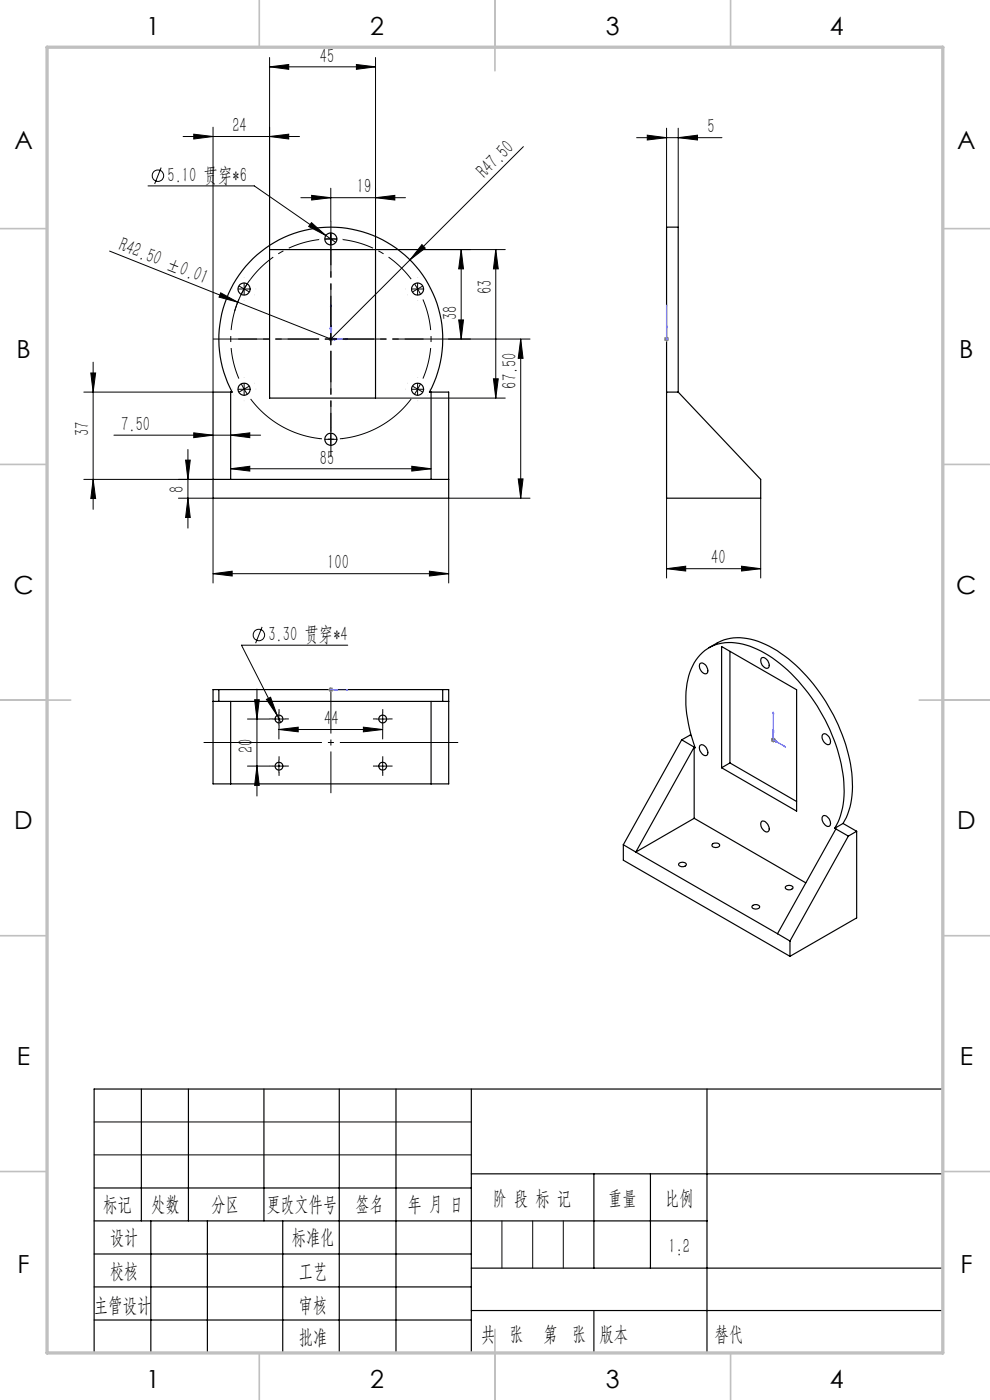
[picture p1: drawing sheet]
<svg xmlns="http://www.w3.org/2000/svg" width="210mm" height="297mm" viewBox="0 0 210 297" stroke-linecap="round" stroke-linejoin="round" font-family="sans-serif">
<g fill="none" stroke="#000" stroke-width=".25">
<path d="M53.7 54.9a23.8 23.8 0 0 1 30.8-1.9 23.8 23.8 0 0 1 6.6 30.2h4.1v22.5h-50v-22.5h4a23.8 23.8 0 0 1 4.5-28.3zM57.2 52.9h22.5v31.6h-22.5zM48.9 83.2v18.5M91.4 83.2v18.5M141.4 83.2v-35h2.5v35M141.4 83.2v22.5h20v-4l-17.5-18.5M141.4 83.2h2.5M45.2 101.7h50M150.4 137.4l1.8-1a10.9 10.9 0 0 1 10.2 .3 32.6 32.6 0 0 1 13.8 14 31.7 31.7 0 0 1 4.4 18.9l-.8 3.1-1 2M153.1 137.2l15.9 9.1v25.8l-15.9-9.2zM154.8 138.2v23.7M161.5 139.6a1.33 1.33 0 0 1 1.7 1.3 .64 .64 0 0 1-.4 .9 .64 .64 0 0 1-.8-.3 1.54 1.54 0 0 1-.5-1.9z"/>
<path d="M45.2 148.8h1.2M46.4 148.8h47.5M46.4 146.3h47.5M46.4 146.3h-1.2v20h50v-20h-1.3M46.4 146.3v2.5M48.9 148.8v17.5M91.4 148.8v17.5M93.9 146.3v2.5M93.9 148.8h1.3M144.6 156.9l-12.4 22.3M144.6 156.9l2.6 1.6M146.6 156.1l-.2-.1-1.8 .9"/>
<path d="M147.2 158.5l.3 .1a25 25 0 0 1-1.2-16 8.8 8.8 0 0 1 11.2-6 25.3 25.3 0 0 1 13.2 9.5 36.5 36.5 0 0 1 8.4 21.8 15.5 15.5 0 0 1-2 7.8M147.2 158.5v15.1M147.2 158.5l-12.3 22.3M148.5 140.8a1.43 1.43 0 0 1 1.6 1.7 .63 .63 0 0 1-.5 .5 .63 .63 0 0 1-.6-.4 1.54 1.54 0 0 1-.5-1.8zM148.5 158.1a1.2 1.2 0 0 1 1.6 1.1 .65 .65 0 0 1 0 .8 .65 .65 0 0 1-.8 .2 1.67 1.67 0 0 1-.8-2.1zM174.6 155.8a1.29 1.29 0 0 1 1.5 1.3 .62 .62 0 0 1-.3 .9 .62 .62 0 0 1-.8-.3 1.54 1.54 0 0 1-.4-1.9zM132.2 179.2v3.3l35.4 20.4M132.2 179.2l2.7 1.6M147.2 173.6l23.7 13.7M147.2 173.6l-12.3 7.2M151.1 179.1a.92 .92 0 0 1 1.5 .4 1 1 0 0 1-1.6-.2zM154.8 161.9l-1.7 1"/>
<path d="M154.8 161.9l14.2 8.1M161.5 174.3a1.2 1.2 0 0 1 1.6 1.1 .67 .67 0 0 1-.1 1 .67 .67 0 0 1-1-.2 1.54 1.54 0 0 1-.5-1.9zM174.6 173.1a1.24 1.24 0 0 1 1.5 1.3 .63 .63 0 0 1-.2 .9 .63 .63 0 0 1-.9-.3 1.54 1.54 0 0 1-.4-1.9zM177.1 175.7l2.9 1.7M177.3 175.9l-12.4 22.2M178.8 174.7l-1.7 1M178.8 174.7l2.9 1.7M180 177.4l-12.4 22.2M181.7 176.4l-1.7 1M181.7 176.4v18.3l-14.1 8.2M134.9 180.8l30 17.3M144 183.2a1.03 1.03 0 0 1 1.6 .2 .98 .98 0 0 1-1.7 0z"/>
<path d="M159.6 192.2a.89 .89 0 0 1 1.5 .3 1 1 0 0 1-1.6-.1zM164.9 198.1l2.7 1.5M166.8 188a.88 .88 0 0 1 1.4 .4 .91 .91 0 0 1-.9 .4 .91 .91 0 0 1-.7-.6zM167.6 199.6v3.3M30 231v28M40 231v28M56 231v28M72 231v56M84 231v56M100 231v56M150 231v56M200 231h-180v56"/>
<path d="M20 252h80M20 259h130M32 259v28M44 259v28M60 259v28M100 249h100M126 249v20M138 249v20M20 266h80M20 273h80M100 269h100M100 278h100"/>
<path d="M20 280h80"/>
<circle cx="70.2" cy="50.7" r="1.27"/>
<circle cx="51.8" cy="61.3" r="1.29"/>
<circle cx="88.6" cy="61.3" r="1.28"/>
<circle cx="51.8" cy="82.6" r="1.29"/>
<circle cx="70.2" cy="93.2" r="1.28"/>
<circle cx="88.6" cy="82.6" r="1.28"/>
<circle cx="59.2" cy="152.5" r=".82"/>
<circle cx="81.2" cy="152.5" r=".82"/>
<circle cx="59.2" cy="162.5" r=".83"/>
<circle cx="81.2" cy="162.5" r=".83"/>
</g>
<g fill="none" stroke="#000" stroke-width=".21">
<path d="M57.2 14.2l4-.5v1zM57.2 12.2v40.7M57.2 14.2h22.5M75.6 13.7l4.1 .5-4.1 .5zM79.7 12.2v40.7h27.5M31.4 39.4h22.5l15.2 10.5M34.2 35.6l-1.4 3.4M38.8 29h24.7M41.1 28.5l4.1 .5-4.1 .5zM45.2 27v56.2h-27.4M57.2 29l4-.5v1zM70.2 39.9v7.1"/>
<path d="M111 31.1l-40.8 40.8-19.8-7.8M135 29.2h18.1M137.3 28.7l4.1 .5-4.1 .5zM141.4 27.2v21M143.9 29.2l4.1-.5v1zM143.9 27.2v21M23.2 53.3l27.2 10.8M53.2 59.2a20.9 20.9 0 0 0-3.4 6.8M63.8 41.9h22.2M66.1 47.2l3 2.7-3.6-1.9zM66.1 41.4l4.1 .5-4.1 .5zM68.9 50.7h2.5"/>
<path d="M69.1 49.9l2.1 1.5M70.2 49.5v2.5M79.7 41.9l4-.5v1zM89.5 51.9l.7 .7-3.2 2.5zM97.8 52.9l.5 4.1h-1zM97.8 52.9v19M105.2 52.9l.5 4.1h-1zM105.2 52.9v31.6M19.3 79.1h1l-.5 4.1zM19.8 76.8v31.3M46.8 62.1l3.6 2-3.9-1.1zM50.5 61.3h2.5"/>
<path d="M51.8 60.1v2.5M68.9 71.9h2.5M70.2 70.7v2.5M87.3 61.3h2.5M88.6 60.1v2.5M95.2 71.9h17.2M97.3 67.9h1l-.5 4zM110.5 71.9l.4 4.1h-1zM110.5 71.9v33.8M24.2 92.3h31.1M39.4 97.6h1l-.5 4.1zM39.9 95.4v16.6"/>
<path d="M41.1 91.8l4.1 .5-4.1 .5zM48.9 92.3l4.1-.5v1zM48.9 99.4l4.1-.5v1zM48.9 99.4h42.5M50.5 82.6h2.5M51.8 81.3v2.5M68.9 93.2h2.5M70.2 91.9v2.5M79.7 84.5h27.5M87.3 82.6h2.5M87.3 98.9l4.1 .5-4.1 .5zM88.6 81.3v2.5"/>
<path d="M104.7 80.4h1l-.5 4.1zM17.8 101.7h27.4M19.8 101.7l.5 4.1h-1zM37.9 105.7h7.3v18M39.9 105.7l.5 4.1h-1zM109.9 101.6h1l-.4 4.1zM112.4 105.7h-17.2v18M141.4 105.7v16.9M161.4 105.7v16.9M45.2 121.7l4-.5v1zM45.2 121.7h50M55.6 133l-1.4 3.5"/>
<path d="M73.8 136.9h-22.6l7.6 14.9M91.1 121.2l4.1 .5-4.1 .5zM141.4 120.6l4.1-.5v1zM141.4 120.6h20M157.3 120.1l4.1 .5-4.1 .5zM52.5 152.5h4.6M54 148.4h1l-.5 4.1zM54.5 146.2v22.7M56.5 148.4l.9-.5 1.4 3.9zM57.9 152.5h2.5M58.8 151.8l.7 1.5M59.2 154.8l4.1-.5v1z"/>
<path d="M59.2 151.3v2.5M59.2 154.6v2.2M59.2 154.8h22M77.1 154.3l4.1 .5-4.1 .5zM79.9 152.5h2.5M81.2 151.3v2.5M81.2 154.6v2.2M52.5 162.5h4.6M54.5 162.5l.5 4.1h-1zM57.9 162.5h2.5M59.2 161.3v2.5M79.9 162.5h2.5"/>
<path d="M81.2 161.3v2.5M20 238h80M20 245h80"/>
<circle cx="33.5" cy="37.3" r="1.21"/>
<circle cx="54.9" cy="134.7" r="1.21"/>
</g>
<g fill="none" stroke="#00f" stroke-width=".21">
<path d="M70.2 64.7l.1 .3h-.2zM70.2 69l.1 .7h-.3zM70.2 64.7v7.2h3.6M70.9 71.8l.7 .1-.7 .2zM73.4 71.9h.4l-.4 .1zM141.4 71.9v.1zM141.4 64.7v.3v-.3M141.4 71.8v.3zM141.4 69v.7v-.7M141.4 71.9h.1M141.4 64.7v7.2M70 146.3h.3z"/>
<path d="M70.1 146.3h.2zM70.2 146.3h.1M70.2 146.3h3.6M71.6 146.3h-.7h.7M73.8 146.3h-.4h.4M164 151l.1 .3h-.1zM164 154.6l.1 .7-.2-.2zM164 151v5.9l2.6 1.6M164.5 157.1l.6 .4-.6-.1zM166.3 158.2l.3 .3-.3-.1z"/>
</g>
<g fill="none" stroke="#808080" stroke-width=".21">
<path d="M69.7 71.9h1M69.8 71.6l.7 .7M70.2 71.4v1.1M70.5 71.6l-.7 .7M140.9 71.9h1M141 71.6l.7 .7M141.4 71.4v1.1M141.7 71.6l-.7 .7M69.7 146.3h1M69.8 145.9l.7 .7M70.2 145.8v1M70.5 145.9l-.7 .7"/>
<path d="M163.5 156.9h1M163.7 156.6l.7 .7M164 156.5v1M164.4 156.6l-.7 .7"/>
</g>
<g fill="none" stroke="#000" stroke-width=".21" stroke-dasharray="30.5 1.3 1.3 1.3" stroke-linecap="butt">
<path d="M49.6 60.1v-.1M51.8 61.3l-.6 1.1M51.8 61.3l.6-1.1M51.8 61.3l-1.1-.6M51.8 61.3l1.1 .6M70.2 71.9v-1.2M70.2 71.9h-1.3M70.2 71.9v1.3M70.2 71.9h1.2M88.6 61.3l-.7-1.1M88.6 61.3l.6 1.1M88.6 61.3l1.1-.6"/>
<path d="M88.6 61.3l-1.1 .6M90.8 60.1v-.1M51.8 82.6l.6 1M51.8 82.6l-.6-1.1M51.8 80.1v-.1M51.8 82.6l-1.1 .6M51.8 82.6l1.1-.7M88.6 82.6l.6-1.1M88.6 82.6l-.7 1M88.6 80.1v-.1M88.6 82.6l1.1 .6M88.6 82.6l-1.1-.7"/>
<path d="M57.9 152.5h-.8M59.2 151.3v-.9M59.2 153.8v.8M60.4 152.5h.9M79.9 152.5h-.8M81.2 151.3v-.9M81.2 153.8v.8M82.4 152.5h.9M57.9 162.5h-.8M59.2 161.3v-.9M59.2 163.8v.8M60.4 162.5h.9"/>
<path d="M79.9 162.5h-.8M81.2 161.3v-.9M81.2 163.8v.8M82.4 162.5h.9"/>
</g>
<path d="M67.7 50.8a21.2 21.2 0 0 0-14.5 8.4M87.2 59.2a21.2 21.2 0 0 0-14.5-8.4M50.7 63.5a21.2 21.2 0 0 0 0 16.8M67.7 71.9h-17.2M70.2 69.4v-17.1M70.2 74.4v17.2M72.7 71.9h17.1M89.7 80.3a21.3 21.3 0 0 0 0-16.8" fill="none" stroke="#000" stroke-width=".21" stroke-dasharray="30.5 1.3 1.3 1.3" stroke-dashoffset="23.8" stroke-linecap="butt"/>
<path d="M53.2 84.6a21.3 21.3 0 0 0 34 0" fill="none" stroke="#000" stroke-width=".21" stroke-dasharray="30.5 1.3 1.3 1.3" stroke-dashoffset="12.6" stroke-linecap="butt"/>
<path d="M67.7 71.9h-22.5M70.2 69.4v-22.5M70.2 74.4v22.5M72.7 71.9h22.5" fill="none" stroke="#000" stroke-width=".21" stroke-dasharray="30.5 1.3 1.3 1.3" stroke-dashoffset="21.1" stroke-linecap="butt"/>
<path d="M97.2 157.5h-54" fill="none" stroke="#000" stroke-width=".21" stroke-dasharray="30.5 1.3 1.3 1.3" stroke-dashoffset="5.4" stroke-linecap="butt"/>
<path d="M70.2 168.3v-21.5" fill="none" stroke="#000" stroke-width=".21" stroke-dasharray="30.5 1.3 1.3 1.3" stroke-dashoffset="21.6" stroke-linecap="butt"/>
<path d="M106.5 259v10M113 259v10M119.5 259v10" fill="none" stroke="#0a0605" stroke-width=".21"/>
<path d="M126 278v9" fill="none" stroke="#0a0605" stroke-width=".25"/>
<g fill="none" stroke="#c0c0c0" stroke-width=".35">
<path d="M55 0v10M105 0v15M155 0v10M0 48.5h10M200 48.5h10M0 98.5h10M200 98.5h10M0 148.5h15M195 148.5h15M0 198.5h10M200 198.5h10M0 248.5h10"/>
<path d="M200 248.5h10M55 287v10M105 282v15M155 287v10"/>
</g>
<path d="M10 10h190v277h-190z" fill="none" stroke="#c0c0c0" stroke-width=".7"/>
<g fill="#00f">
<path d="M73.4 71.9h.4l-.4 .1zM70.2 64.7l.1 .3h-.2z"/>
<path d="M70.9 71.8l.7 .1-.7 .2zM70.2 69l.1 .7h-.3zM141.4 71.9v.1zM141.4 64.7v.3zM70.9 146.3h.7zM70 146.3h.3zM166.3 158.2l.3 .3-.3-.1zM164 151l.1 .3h-.1zM164.5 157.1l.6 .4-.6-.1zM164 154.6l.1 .7-.2-.2z"/>
<path d="M141.4 71.8v.3zM141.4 69v.7zM73.4 146.3h.4zM70.1 146.3h.2z"/>
</g>
<g fill="#000">
<path d="M89.5 51.9l.7 .7-3.2 2.5zM46.8 62.1l3.6 2-3.9-1.1z"/>
<path d="M41.1 28.5l4.1 .5-4.1 .5zM57.2 29l4-.5v1z"/>
<path d="M48.9 92.3l4.1-.5v1zM41.1 91.8l4.1 .5-4.1 .5zM75.6 13.7l4.1 .5-4.1 .5zM57.2 14.2l4-.5v1zM143.9 29.2l4.1-.5v1zM137.3 28.7l4.1 .5-4.1 .5z"/>
<path d="M104.7 80.4h1l-.5 4.1zM105.2 52.9l.5 4.1h-1zM109.9 101.6h1l-.4 4.1zM110.5 71.9l.4 4.1h-1zM54.5 162.5l.5 4.1h-1zM54 148.4h1l-.5 4.1z"/>
<path d="M39.4 97.6h1l-.5 4.1zM39.9 105.7l.5 4.1h-1zM19.3 79.1h1l-.5 4.1zM19.8 101.7l.5 4.1h-1zM97.8 52.9l.5 4.1h-1zM97.3 67.9h1l-.5 4z"/>
<path d="M45.2 121.7l4-.5v1zM91.1 121.2l4.1 .5-4.1 .5zM48.9 99.4l4.1-.5v1zM87.3 98.9l4.1 .5-4.1 .5zM66.1 41.4l4.1 .5-4.1 .5zM79.7 41.9l4-.5v1zM66.1 47.2l-.6 .8 3.6 1.9zM56.5 148.4l2.3 3.4-1.4-3.9zM59.2 154.8l4.1-.5v1zM77.1 154.3l4.1 .5-4.1 .5z"/>
<path d="M141.4 120.6l4.1-.5v1zM157.3 120.1l4.1 .5-4.1 .5z"/>
</g>
<g font-size="5.3">
<text x="31" y="7.4">1</text>
<text x="78.5" y="7.4">2</text>
<text x="128.5" y="7.4">3</text>
<text x="176" y="7.4">4</text>
<text x="3" y="31.7">A</text>
<text x="203" y="31.7">A</text>
<text x="3.5" y="75.9">B</text>
<text x="203.5" y="75.9">B</text>
<text x="2.9" y="125.9">C</text>
<text x="202.9" y="125.9">C</text>
<text x="3" y="175.9">D</text>
<text x="203" y="175.9">D</text>
<text x="3.6" y="225.9">E</text>
<text x="203.6" y="225.9">E</text>
<text x="3.7" y="270.2">F</text>
<text x="203.7" y="270.2">F</text>
<text x="31" y="294.4">1</text>
<text x="78.5" y="294.4">2</text>
<text x="128.5" y="294.4">3</text>
<text x="176" y="294.4">4</text>
</g>
<g font-size="4.4">
<text x="67.9" y="13.3">45</text>
<text x="49.3" y="28.1">24</text>
<text x="150.1" y="28.3">5</text>
<text x="35.5" y="38.6">5.10 贯穿*6</text>
<text x="75.7" y="41">19</text>
<text x="102.8" y="38.1" transform="rotate(-45 102.8 38.1)">R47.50</text>
<text x="25" y="53" transform="rotate(22 25 53)">R42.50 ±0.01</text>
<text x="104.3" y="62.4" transform="rotate(-90 104.3 62.4)">63</text>
<text x="97" y="67.9" transform="rotate(-90 97 67.9)">38</text>
<text x="109.6" y="82.4" transform="rotate(-90 109.6 82.4)">67.50</text>
<text x="18.9" y="92.6" transform="rotate(-90 18.9 92.6)">37</text>
<text x="25.7" y="91.4">7.50</text>
<text x="67.9" y="98.5">85</text>
<text x="39" y="104.7" transform="rotate(-90 39 104.7)">8</text>
<text x="150.9" y="119.7">40</text>
<text x="69.4" y="120.8">100</text>
<text x="56.9" y="136">3.30 贯穿*4</text>
<text x="68.8" y="153.9">44</text>
<text x="53.7" y="159.8" transform="rotate(-90 53.7 159.8)">20</text>
<text x="21.9" y="256.9">标记</text>
<text x="32.1" y="256.9">处数</text>
<text x="44.9" y="256.9">分区</text>
<text x="56.5" y="256.9">更改文件号</text>
<text x="75.4" y="256.9">签名</text>
<text x="86.5" y="256.9">年 月 日</text>
<text x="104.5" y="255.6">阶 段 标 记</text>
<text x="129" y="255.6">重量</text>
<text x="141.1" y="255.6">比例</text>
<text x="23.3" y="263.9">设计</text>
<text x="61.9" y="263.9">标准化</text>
<text x="141.8" y="265.7">1:2</text>
<text x="23.3" y="271.1">校核</text>
<text x="63.4" y="271">工艺</text>
<text x="19.9" y="278.3">主管设计</text>
<text x="63.4" y="278.3">审核</text>
<text x="63.4" y="285.2">批准</text>
<text x="102.1" y="284.4">共 张</text>
<text x="115.3" y="284.4">第 张</text>
<text x="127.1" y="284.4">版本</text>
</g>
<text font-size="4.4" fill="#0a0605" x="151.6" y="284.4">替代</text>
</svg>
